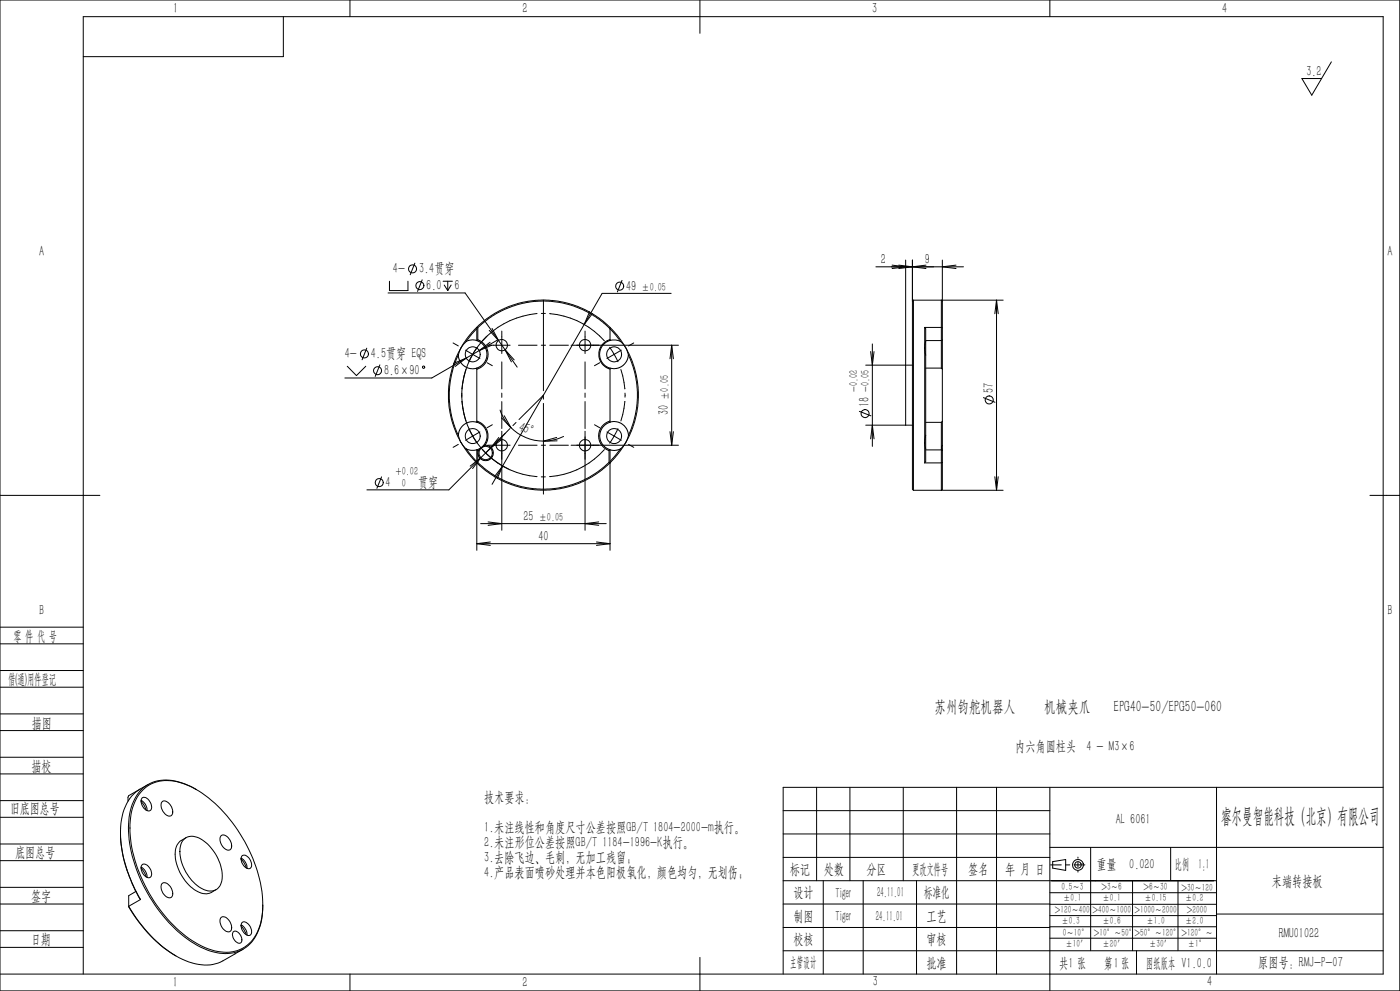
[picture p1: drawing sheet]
<svg xmlns="http://www.w3.org/2000/svg" width="420mm" height="297mm" viewBox="0 0 420 297" stroke-linecap="round" stroke-linejoin="round" font-family="sans-serif">
<g fill="none" stroke="#000" stroke-width=".3">
<path d="M0 0h419.9v297h-419.9zM85 5v12h-60M105 0v5M210 0v10M315 0v5M399.4 18.5l-5.9 10-2.9-5h5.9M124.5 78.9l-1.4 3.4M262.8 80h26.3M267.6 79.5l4.1 .5-4.1 .5M269.6 79.5l8.2 1M271.7 77.9v49.5M273.7 77.9v12.4"/>
<path d="M277.8 79.5l-8.2 1M282.7 77.9v12.4M286.8 79.5l-4.1 .5 4.1 .5M116.4 87.8h23.1l12 17M116.8 84.3v2.8h5.6v-2.8M126.7 83.9l-1.4 3.4M132.9 84.3h2.8M133.3 85.4l1 1.7M134.3 84.3v2.8M135.3 85.4l-1 1.7M143 98.1l-3 3.4-1.7 2.7M143 98.6l-3.2 3.7 1.8-.4 1.4 .2"/>
<path d="M143 98.1v4M143 98.1l.3 .2M143.3 98.3l2.1-1.9 3.1-2.2 2.8-1.4 2.6-1.1 5-1.2 3.8-.3 2.4 .1 3.5 .5 3.3 .9 2.9 1.1 3 1.6 4.4 3.4 1.8 1.8 2.2 2.8M143.3 98.3v3.6M147.6 98.4l2 3.7-2.8-3.1M150.5 99.2v6.8M161.1 94a24.8 24.8 0 0 0-16.4 8.2M162.4 93.9h1.2M163 90v27.1M164.9 94a24.8 24.8 0 0 1 16.4 8.2M175.3 97.2l-27.7 48M175.5 99.2v6.8"/>
<path d="M176.9 93.4l-1.6 3.8M177.8 93.9l-2.5 3.3M183 98.1l-4.3-3.4-2-1.3-3.2-1.5-3-1-3.1-.6-4.8-.4-5.6 .7-4.7 1.4-5.2 2.8-4.1 3.3M183 98.1l2.5 2.9 2.2 3.2M183 98.1v4M186.6 84l-1.4 3.5M201.3 87.9h-20.7l-5.3 9.3M273.7 90.3v54.8a1.95 1.95 0 0 0 .3 1.8M274 90v56.9M274 90l-.3 .3M274 90h26.9M277.4 98.1v6.1"/>
<path d="M277.4 98.1l.3 .5v3.8M277.4 98.1h5M282.4 98.1v4M282.4 98.1l.3 .2M282.7 90.3l-.3-.3v8.1M282.7 90.3v8M282.7 98.3v3.6M299 90v56.9M299 90l.5 4M299 90l-.6 4M104.2 109.8l2.7 2.8 2.8-2.8M110 104.4l-1.4 3.4"/>
<path d="M114 109.3l-1.4 3.5M135.9 102.8l1.6 .9M137.5 106.4l-1.3 3.2-.8 3-.6 4.8v2.8l.5 3.5 .8 3.3 1.4 3.5M137.5 106.4l.5 1.8 1.2 1.5 2 .8 1.8-.2M138.3 104.2l-.8 2.2M138.3 104.2l-1.4 2.9-1.2 3.3-.9 3.7-.3 3.1 .2 4.2 .5 3.1 1.2 4.1 1.9 4.1M138.5 117.8v1.2M139.7 104.9l2.1 1.3M139.8 110.7l-1.2 5.8M139.9 102.4l-1.6 1.8M139.9 107.3l-3.3 2.5M139.9 107.3l-3.8 1.6"/>
<path d="M139.9 107.3l-10.4 6h-26M141.8 106.2l-1.1 2.2M141.8 106.2l2.2 1.2M143 102.1l1.4 .6 .8 .9 .7 1.3 .2 1.1-.2 1.6-.7 1.2-1 .9-1.2 .6M143 110.3v16.3l-1.9-.2-1.9 .8-1.2 1.5-.5 1.8M143.2 104.1l-1.4 2.1M143.3 101.9l1.2 .5 1.2 1.2 .5 1.2 .2 1.6-.2 1.3-.7 1.2-1.1 1.2-1.4 .6M143.3 101.9l-.3 .2M146 100.8a24.6 24.6 0 0 0 6.5 39.8M146.1 108.7l1.6 .9M146.3 103.5h6.7M147 102.6l-3.2 2.5 3.7-1.6"/>
<path d="M149.3 101.9l-9.4 5.4M150.5 108.5v8M150.5 117.8v1.3M151.5 104.8l2.8 3.1M151.5 104.8l1.9 3.7M151.5 104.8l3.7 5.2M155.5 103.5h5.6M162.4 103.5h1.3M163 118.4v1.2M163 118.4l-7.3 7.3M164.9 103.5h5.6M171.3 103.5h32.2"/>
<path d="M175.5 108.5v8M175.5 117.8v1.3M179.9 108.7l-1.5 .9M182.9 104.1l1.3 2.1M183 101.8l-1.1 .4-1 .8-.9 1.3-.3 1.3 .1 1.8 .8 1.6 1 .9 1.4 .7M183 102.1l-1.1 .4-.9 .8-.7 1.1-.4 1.6 .1 1.4 .6 1.1 1.1 1.2 1.3 .6M183 110.3v16.3l-1 .4-1.1 .9-.8 1.4-.2 1.1 .2 1.5 .6 1.2 1 1 1.3 .7M183 102.1l1.8-.2 1.4 .5M184.2 106.2l1.2 2.2M184.2 106.2l-2.1 1.2M186.2 102.4l1.5 1.8M186.3 110.7l.5 1.9 .7 3.9"/>
<path d="M186.4 104.9l-2.2 1.3M187.5 117.8v1.2M187.7 104.2l.9 2.2M187.7 104.2l1.7 3.4 .9 2.6 .9 3.8 .3 3.5-.2 4.5-.9 4.4-1.1 3-1.6 3.3M188.5 106.4l-.5 1.8-1.2 1.4-1.9 .8-1.9-.1M188.6 106.4l1.3 3.5 .6 2.3 .7 5.1-.1 3.5-.5 3.4-.8 3.1-1.2 3.2M190.1 102.8l-1.5 .9M201.5 103.5v29.9M201.5 103.5l-.5 4M201.5 103.5l.5 4M259.7 109.4h14M261.2 105.4l.5 4 .5-4"/>
<path d="M261.7 103.1v30.7M277.4 104.2v28.5M277.4 104.2l.3 2.2M277.7 106.4v24.1M277.7 102.4v4M277.7 102.4l-.3 1.8M277.7 102.1h4.7M277.7 110.3h4.7M282.4 102.1v8.2M282.4 110.3l.3 .3M282.7 101.9v8.7M282.7 110.6v15.6"/>
<path d="M282.7 101.9l-.3 .2M295 119.2l3.5 1.4M137.5 130.5l.8 2.2M137.5 133.2l-1.6 .9M138.3 132.7l1.6 1.8M138.3 132.6l2.2 3.2 2.5 2.9M138.6 120.3l1.2 5.9M139.9 134.5l1.3 .5 1.8-.2M139.9 134.5l3.1 3.8M140.7 128.5l1.1 2.2M141.8 130.7l1.4 2.1M141.8 130.7l-2.1 1.3"/>
<path d="M143 138.7l4 3.3 4.6 2.5 4.9 1.7 5.6 .7h2.8l3.1-.4 5.4-1.6 2.5-1.1 3-1.8 4.1-3.3M143 126.5l1.1 .5 1 .8 .7 1.3 .3 1.3-.2 1.6-.6 1.2-1.2 1.1-1.1 .5M143 126.2l1 .4 1 .7 1.1 1.7 .3 2.2-.4 1.4-.5 .9M143 134.8l.3 .2M143 134.8v30.1M143.3 138.6l4 3.3 4.3 2.3 5.2 1.7 5.5 .7 5.2-.3 3-.7 2.9-1 2.9-1.3 2.3-1.4 4.1-3.3M143.3 135v3.6M143.3 138.6l-.3 .1M143.6 135h-.3M144 129.5l-2.2 1.2M144.3 137.2l-3.2 2.5M144.3 137.2l-9.6 9.6h-24.6"/>
<path d="M144.3 137.2l-2.5 3.2M144.7 134.7a24.2 24.2 0 0 0 16.4 8.1M145.5 133.5l-1.9 1.5M145.5 133.5h.7l.8 .3 .9 1.2v1.4l-.9 1.3-1.5 .3-1.3-.5-.7-1.1 .1-1.4M146.3 133.4h6.7M147.1 134.4l-2.8 2.8M147.7 127.3l-1.6 .9M149.6 131.1l-2.5 3.3M150 122.9a13.2 13.2 0 0 0 3.3 5.3M150.4 131.8l-3.3 2.6M150.5 125.2l2.8 3M150.5 120.4v8"/>
<path d="M150.5 129.2v29.7M151.3 124.6l2 3.6M151.6 129.9l-4.5 4.5M153 128.4l-7.3 7.4M153.3 128.2a14 14 0 0 0 9.7 4M154.8 126.6l-.9 1M155.5 133.4h5.6M162.4 133.4h1.3M163 120.9v27.2M164.9 133.4h5.6M167 131.1l-4 1.1M167.1 132.1l-4.1 .1"/>
<path d="M169.1 130.8a15.1 15.1 0 0 1-6.1 1.4M171.3 133.4h32.2M175.5 120.4v8M175.5 129.2v29.7M178.4 127.3l1.5 .9M181.3 134.7a24.1 24.1 0 0 1-16.4 8.1M182.1 129.5l2.1 1.2M182.7 135v3.6M182.7 138.6l.3 .1M183 126.2l-1.3 .6-1.2 1.1-.7 1.2-.2 1.4 .2 1.5 .5 1.2 1.2 1.2 1.2 .6M183 126.5l1.8-.1 2 .8 1.2 1.4 .6 1.9M183 134.8v30.1"/>
<path d="M183 134.8l-.3 .2M184.2 130.7l-1.3 2.1M184.2 130.7l2.2 1.3M185.4 128.5l-1.2 2.2M186.1 134.5l-3.1 3.8M187.5 120.3l-.7 3.9-.5 2M187.7 132.7l-1.7 1.9-1.6 .4-1.4-.2M187.7 132.7l-2.6 3.7-2.1 2.3M188.6 130.5l-.9 2.2M188.6 133.2l1.5 .9M201 129.4l.5 4M202 129.4l-.5 4"/>
<path d="M257.8 123.3l3.5 1.3M259.7 127.4h14M261.2 131.5l.5-4.1 .5 4.1M277.4 132.7v6M277.4 132.7l.3 1.8M277.4 138.7h5M277.7 130.5l-.3 2.2M277.7 130.5v4M277.7 134.5v3.8l-.3 .4M277.7 134.8h4.7M277.7 126.6h4.7M282.4 126.6v8.2"/>
<path d="M282.4 134.8v3.9M282.4 134.8l.3 .2M282.7 138.6v8l-.3 .3v-8.2M282.7 135h.1M282.7 126.2v7.3M282.7 133.5l-.3 .6 .3 .9M282.7 133.5v1.5M282.7 135v3.6M282.7 126.2l-.3 .4M282.7 138.6l-.3 .1M0 148.5h30M114.5 142.9l-1.4 3.4"/>
<path d="M144.2 156.9h37.7M146.4 156.4l4.1 .5-4.1 .5M148.3 142.9l2.5-3.2-1.6 3.7M162.4 142.9h1.2M179.6 156.4l-4.1 .5 4.1 .5M274 146.9h26.9M298.4 142.9l.6 4M299.5 142.9l-.5 4M411 148.5h8.9M143 162.9h40M143 162.9l4.1 .5M147.1 162.4l-4.1 .5"/>
<path d="M178.9 162.4l4.1 .5M183 162.9l-4.1 .5M0 193h25M0 188h25M0 206h25M0 214h25M0 218.9h25M0 201h25M0 239.9h25M0 226.9h25M0 231.9h25M42 236.6l-3.4 1.9-.2 .4v1.2"/>
<path d="M42.3 239.9a3.3 3.3 0 0 1 1.8 3.1M42.7 239.1a2.31 2.31 0 0 1 2.7 2.1 1.18 1.18 0 0 1-.4 1.7 1.18 1.18 0 0 1-1.7-.5 2.73 2.73 0 0 1-.6-3.3zM42.8 236.8a11.5 11.5 0 0 1 13-1.7 38.1 38.1 0 0 1 17.6 17.2 37.7 37.7 0 0 1 5.2 22.6 11.8 11.8 0 0 1-7.3 10 16.1 16.1 0 0 1-13.6-3 44.6 44.6 0 0 1-18.7-32.6 16.2 16.2 0 0 1 3.8-12.5zM44.4 235.1l-2.4 1.4a12.7 12.7 0 0 0-5.7 10.2 34.9 34.9 0 0 0 2.5 16M58.9 236.6a15.6 15.6 0 0 0-13.2-2.1 12.6 12.6 0 0 0-7 11.5 40.5 40.5 0 0 0 7 24 35.4 35.4 0 0 0 17.3 15 11 11 0 0 0 13.1-3.4 17.2 17.2 0 0 0 2.7-10.4M245 236v27.9M255 236v27.9M271 236v27.9M287 236v55.9M299 236v55.9M315 236v61M365 236v55.9"/>
<path d="M415 236h-180.1v55.9M0 252.9h25M0 257.9h25M0 244.9h25M36.2 249.6a35.4 35.4 0 0 0 2.6 13.1M42.3 259.8a3.4 3.4 0 0 1 1.8 3.1M42.3 240.2l1 1.2 .6 1.4M42.7 259.1a2.24 2.24 0 0 1 2.7 2.1 1.18 1.18 0 0 1-.4 1.8 1.18 1.18 0 0 1-1.7-.6 2.73 2.73 0 0 1-.6-3.3zM48.7 240.2a2.36 2.36 0 0 1 2.9 2 1.4 1.4 0 0 1 .2 1.6 1.4 1.4 0 0 1-1.3 .8 3.5 3.5 0 0 1-2-4.1zM55.1 251.7a4.2 4.2 0 0 1 5.6 .1 13.5 13.5 0 0 1 5.8 12.2 3.6 3.6 0 0 1-5.8 2.4 13.4 13.4 0 0 1-6.6-12.4l.2-1.1zM55.8 251l-1.4 .9a5 5 0 0 0-1.8 5.4 13.6 13.6 0 0 0 7.8 10.4l1.5 .2 .9-.2 2-1.1M66.3 250.4a2.38 2.38 0 0 1 3 2 1.63 1.63 0 0 1-.6 2.4 3.1 3.1 0 0 1-2.4-4.4z"/>
<path d="M72.3 257.5l.8 .9 .8 1.7M72.3 257.2a3.5 3.5 0 0 1 1.8 3.1M72.7 256.4a2.45 2.45 0 0 1 2.8 2.5 1.08 1.08 0 0 1-.5 1.4 1.08 1.08 0 0 1-1.4-.3 2.82 2.82 0 0 1-.9-3.6zM234.9 243h80.1M234.9 249.9h80.1M234.9 257h80.1M315 254h100M315.2 259.2h3.2M315.8 258.2l3.9-.6v3.3l-3.9-.7zM319.7 259.2h1.2M322.2 259.2h3.3M323.4 256.9v.3"/>
<path d="M323.4 258.5v1.3M327.2 254v30.9M351.2 254v9.9M0 278.9h25M0 265.9h25M0 270.9h25M38.8 262.7l1.5 3.5 1.9 3.4M38.8 262.7l1.7 4 1.7 2.9M40.7 267.1v.1M40.8 267.2l-2.2 1.2v3.4a40.8 40.8 0 0 0 14.1 14.7M42.2 269.6l-3.6 2a37.1 37.1 0 0 0 18 16.7 12.3 12.3 0 0 0 10.3-.3l6-3.5M42.3 260.1l1 1.4 .6 1.3"/>
<path d="M48.7 264.8a2.29 2.29 0 0 1 2.9 1.9 1.36 1.36 0 0 1 .2 1.6 1.36 1.36 0 0 1-1.3 .7 3.2 3.2 0 0 1-1.8-4.2zM66.3 275a1.95 1.95 0 0 1 2.7 1.2 2.24 2.24 0 0 1 0 3 3 3 0 0 1-3-3.5zM69.9 279.3a1.68 1.68 0 0 1 2.4 1.4 1.12 1.12 0 0 1 .3 1.3 1.12 1.12 0 0 1-1.1 .7 2.68 2.68 0 0 1-1.6-3.4zM72.3 277.5l.9 1.1 .7 1.5M72.3 277.2a3.5 3.5 0 0 1 1.8 3M72.7 276.4a2.04 2.04 0 0 1 2.6 1.8 1.22 1.22 0 0 1 .2 1.5 1.22 1.22 0 0 1-1.3 .6 2.85 2.85 0 0 1-1.5-3.9zM234.9 270.9h80.1M234.9 263.9h130.1M234.9 278h80.1M247 263.9v28M259 263.9v28M275 263.9v28"/>
<path d="M315 267.5h50M315 271h50M315 274.4h50M315 277.7h50M321.9 263.9h.1M323.4 261v.4M328.5 263.9h.1M334.9 263.9h.1M339.8 263.9v21M353.4 263.9v21M365 273.9h50M0 283.9h25"/>
<path d="M0 291.9h415v-286.9h-390v286.9M105 291.9v5.1M210 286.9v10.1M234.9 284.9h180.1M315 281.2h50"/>
<circle cx="123.8" cy="80.6" r="1.21"/>
<circle cx="126" cy="85.6" r="1.21"/>
<circle cx="185.9" cy="85.8" r="1.21"/>
<circle cx="109.3" cy="106.1" r="1.22"/>
<circle cx="113.3" cy="111.1" r="1.19"/>
<circle cx="127.1" cy="110" r=".34"/>
<circle cx="141.8" cy="106.2" r="2.27"/>
<circle cx="150.5" cy="103.4" r="1.68"/>
<circle cx="175.5" cy="103.5" r="1.69"/>
<circle cx="184.2" cy="106.2" r="2.25"/>
<circle cx="296.8" cy="119.9" r="1.2"/>
<circle cx="141.8" cy="130.7" r="2.25"/>
<circle cx="145.7" cy="135.8" r="2"/>
<circle cx="150.5" cy="133.4" r="1.69"/>
<circle cx="175.5" cy="133.4" r="1.71"/>
<circle cx="184.2" cy="130.7" r="2.24"/>
<circle cx="259.5" cy="123.9" r="1.22"/>
<circle cx="113.8" cy="144.6" r="1.22"/>
<circle cx="323.4" cy="259.2" r=".99"/>
<circle cx="323.4" cy="259.2" r="1.63"/>
</g>
<path d="M341 284.9v7" fill="none" stroke="#0a0605" stroke-width=".3"/>
<text font-size="6.3" x="366.3" y="246.6">睿尔曼智能科技（北京）有限公司</text>
<g font-size="4.9">
<text x="280.3" y="213.3">苏州钧舵机器人</text>
<text x="313.3" y="213.3">机械夹爪</text>
<text x="334.1" y="213.3">EPG40-50/EPG50-060</text>
</g>
<g font-size="4.4">
<text x="51.9" y="4">1</text>
<text x="156.8" y="4">2</text>
<text x="261.6" y="4">3</text>
<text x="366.7" y="4">4</text>
<text x="391.9" y="22.7">3.2</text>
<text x="11.7" y="76.6">A</text>
<text x="416.2" y="76.6">A</text>
<text x="117.9" y="81.9">4-</text>
<text x="125.7" y="81.9">3.4贯穿</text>
<text x="264.3" y="79.1">2</text>
<text x="277.5" y="79.1">9</text>
<text x="127.9" y="87">6.0</text>
<text x="136.4" y="87">6</text>
<text x="187.9" y="87.1">49</text>
<text x="103.5" y="107.4">4-</text>
<text x="111.3" y="107.4">4.5贯穿 EQS</text>
<text x="115.2" y="112.4">8.6×90</text>
<text x="298" y="117.9" transform="rotate(-90 298 117.9)">57</text>
<text x="200.6" y="124.4" transform="rotate(-90 200.6 124.4)">30</text>
<text x="260.8" y="122" transform="rotate(-90 260.8 122)">18</text>
<text x="155.3" y="129" transform="rotate(23 155.3 129)">45°</text>
<text x="115.7" y="146">4</text>
<text x="125.4" y="146">贯穿</text>
<text x="157.1" y="156.1">25</text>
<text x="161.5" y="162.1">40</text>
<text x="11.8" y="184.4">B</text>
<text x="416.2" y="184.4">B</text>
<text x="4" y="192">零 件 代 号</text>
<text x="2.5" y="205.1">借(通)用件登记</text>
<text x="9.5" y="218.1">描图</text>
<text x="304.6" y="225.1">内六角圆柱头 4 - M3×6</text>
<text x="9.5" y="231.1">描校</text>
<text x="3" y="243.6">旧底图总号</text>
<text x="145.2" y="240.2">技术要求：</text>
<text x="145.2" y="249.3">1.未注线性和角度尺寸公差按照GB/T 1804-2000-m执行。</text>
<text x="334.8" y="246.9">AL 6061</text>
<text x="4.6" y="256.9">底图总号</text>
<text x="145.2" y="253.7">2.未注形位公差按照GB/T 1184-1996-K执行。</text>
<text x="145.2" y="262.8">4.产品表面喷砂处理并本色阳极氧化，颜色均匀，无划伤；</text>
<text x="145.2" y="258.3">3.去除飞边、毛刺，无加工残留；</text>
<text x="236.9" y="261.8">标记</text>
<text x="247.1" y="261.8">处数</text>
<text x="259.9" y="261.8">分区</text>
<text x="273.7" y="261.8">更改文件号</text>
<text x="290.4" y="261.8">签名</text>
<text x="301.5" y="261.8">年 月 日</text>
<text x="329" y="260.4">重量</text>
<text x="338.8" y="260.4">0.020</text>
<text x="352.5" y="260.4">比例 1:1</text>
<text x="9.3" y="270">签字</text>
<text x="238" y="268.8">设计</text>
<text x="250.7" y="269.1">Tiger</text>
<text x="263.1" y="268.8">24.11.01</text>
<text x="277.2" y="268.8">标准化</text>
<text x="381.6" y="265.6">末端转接板</text>
<text x="238.1" y="276">制图</text>
<text x="250.7" y="275.9">Tiger</text>
<text x="262.8" y="276">24.11.01</text>
<text x="278" y="276">工艺</text>
<text x="383.6" y="281">RMU01022</text>
<text x="9.4" y="282.8">日期</text>
<text x="238" y="282.9">校核</text>
<text x="278" y="283">审核</text>
<text x="237.1" y="289.9">主管设计</text>
<text x="278" y="290.2">批准</text>
<text x="317.8" y="290.2">共1 张</text>
<text x="331.3" y="290.2">第1张</text>
<text x="343.8" y="290.2">图纸版本 V1.0.0</text>
<text x="377.5" y="289.9">原图号：RMJ-P-07</text>
<text x="51.8" y="295.8">1</text>
<text x="156.8" y="295.8">2</text>
<text x="261.8" y="295.6">3</text>
<text x="362.1" y="295.6">4</text>
</g>
<g font-size="3.5">
<text x="192.4" y="87.1">±0.05</text>
<text x="200.6" y="119.8" transform="rotate(-90 200.6 119.8)">±0.05</text>
<text x="257.3" y="117.4" transform="rotate(-90 257.3 117.4)">-0.02</text>
<text x="260.8" y="117.4" transform="rotate(-90 260.8 117.4)">-0.05</text>
<text x="118.8" y="142.5">+0.02</text>
<text x="120.5" y="146">0</text>
<text x="161.6" y="156.1">±0.05</text>
</g>
<g font-size="3.1">
<text x="318.4" y="266.8">0.5～3</text>
<text x="330.5" y="266.8">&gt;3～6</text>
<text x="343.1" y="266.8">&gt;6～30</text>
<text x="354.4" y="267">&gt;30～120</text>
<text x="316.5" y="273.7">&gt;120～400</text>
<text x="319" y="270">±0.1</text>
<text x="327.7" y="273.7">&gt;400～1000</text>
<text x="330.8" y="270">±0.1</text>
<text x="340.3" y="273.7">&gt;1000～2000</text>
<text x="343.4" y="270">±0.15</text>
<text x="355.5" y="270">±0.2</text>
<text x="356" y="273.7">&gt;2000</text>
<text x="318.4" y="277">±0.3</text>
<text x="318.9" y="280.5">0～10°</text>
<text x="328.1" y="280.5">&gt;10°～50°&gt;50°～120°</text>
<text x="330.8" y="277">±0.6</text>
<text x="343.9" y="277">±1.0</text>
<text x="354.4" y="280.5">&gt;120°～</text>
<text x="355.5" y="277">±2.0</text>
<text x="319.7" y="283.8">±10′</text>
<text x="330.8" y="283.8">±20′</text>
<text x="344.7" y="283.8">±30′</text>
<text x="356.4" y="283.8">±1°</text>
</g>
</svg>
